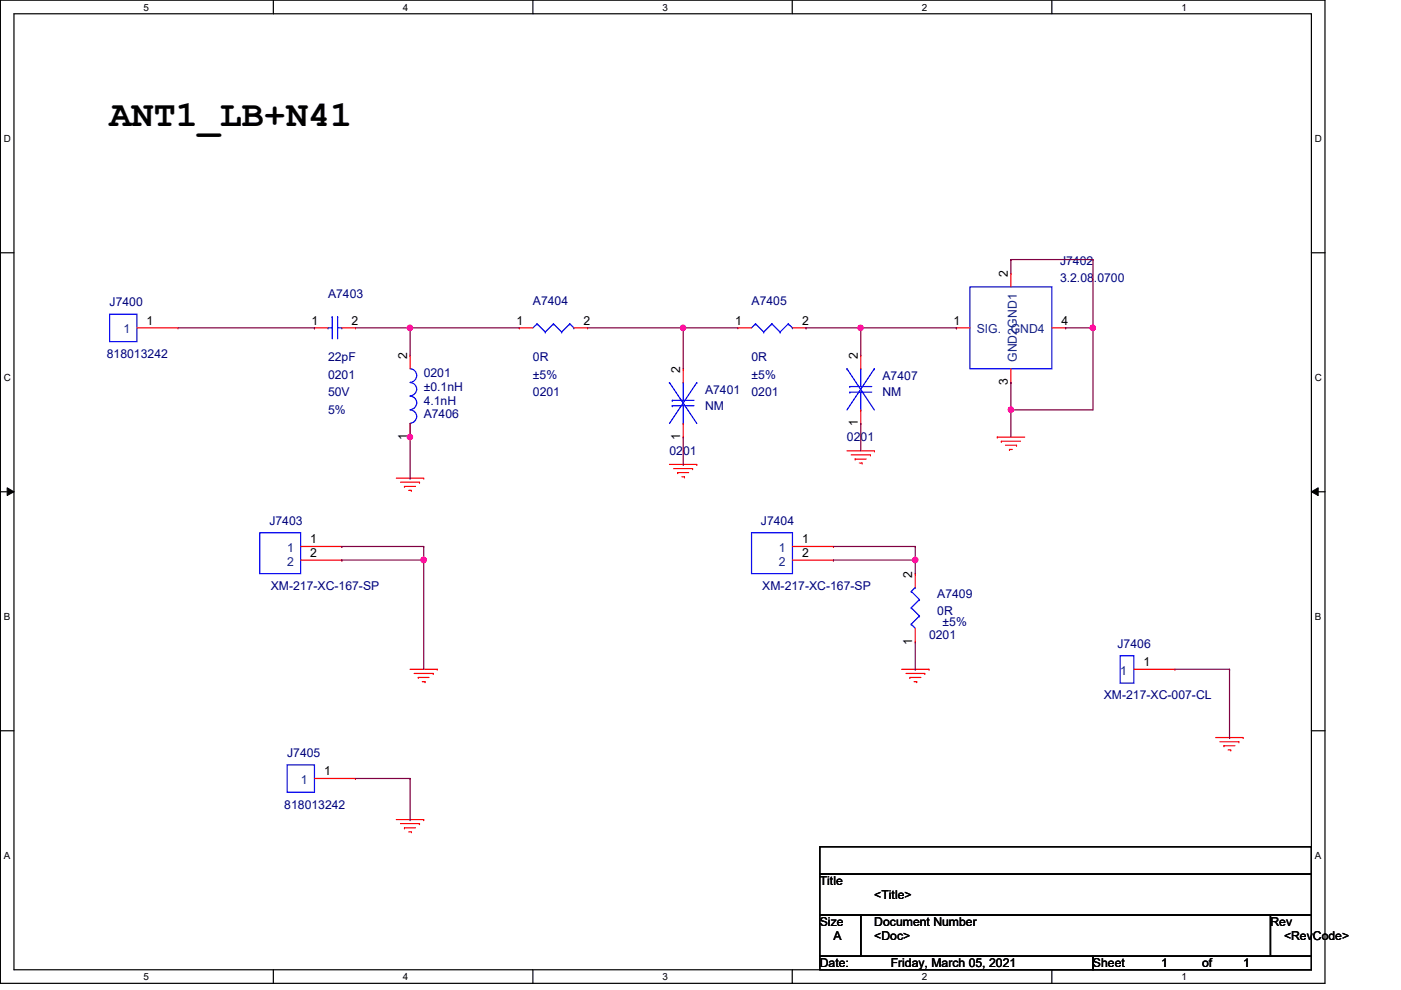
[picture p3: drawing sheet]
<svg xmlns="http://www.w3.org/2000/svg" width="297mm" height="210mm" viewBox="0 0 297 210" stroke-linecap="round" stroke-linejoin="round" font-family="sans-serif">
<path d="M.1 0h280.8v208.5h-280.8zM3 2.9h275v202.7h-275z" fill="none" stroke="#000" stroke-width=".25"/>
<g fill="#fff">
<path d="M30.4 .3h1.2v2.4h-1.2z"/>
<path d="M30.4 205.9h1.2v2.3h-1.2z"/>
</g>
<path d="M58 0v2.9M58 205.6v2.9" fill="none" stroke="#000" stroke-width=".25"/>
<g fill="#fff">
<path d="M85.4 .3h1.2v2.4h-1.2z"/>
<path d="M85.4 205.9h1.2v2.3h-1.2z"/>
</g>
<path d="M113 0v2.9M113 205.6v2.9" fill="none" stroke="#000" stroke-width=".25"/>
<g fill="#fff">
<path d="M140.5 .3h1.1v2.4h-1.1z"/>
<path d="M140.5 205.9h1.1v2.3h-1.1z"/>
</g>
<path d="M168 0v2.9M168 205.6v2.9" fill="none" stroke="#000" stroke-width=".25"/>
<g fill="#fff">
<path d="M195.4 .3h1.2v2.4h-1.2z"/>
<path d="M195.4 205.9h1.2v2.3h-1.2z"/>
</g>
<path d="M223 0v2.9M223 205.6v2.9" fill="none" stroke="#000" stroke-width=".25"/>
<g fill="#fff">
<path d="M250.5 .3h1.1v2.4h-1.1z"/>
<path d="M250.5 205.9h1.1v2.3h-1.1z"/>
<path d="M.8 28.2h1.5v2.4h-1.5z"/>
<path d="M278.8 28.2h1.4v2.4h-1.4z"/>
<path d="M.8 78.9h1.5v2.3h-1.5z"/>
<path d="M278.8 78.9h1.4v2.3h-1.4z"/>
</g>
<path d="M.1 53.6h2.9M278 53.6h2.9" fill="none" stroke="#000" stroke-width=".25"/>
<g fill="#fff">
<path d="M.8 129.6h1.4v2.3h-1.4z"/>
<path d="M278.8 129.6h1.3v2.3h-1.3z"/>
</g>
<path d="M.1 104.3h2.9M278 104.3h2.9" fill="none" stroke="#000" stroke-width=".25"/>
<path d="M1.5 103.4l1.5 .9-1.5 .8zM278 104.3l1.5-.9v1.7z" fill="#000"/>
<path d="M1.5 103.4l1.5 .9-1.5 .8zM278 104.3l1.5-.9v1.7z" fill="none" stroke="#000" stroke-width=".21"/>
<g fill="#fff">
<path d="M.8 180.3h1.4v2.3h-1.4z"/>
<path d="M278.8 180.3h1.3v2.3h-1.3z"/>
</g>
<path d="M.1 154.9h2.9M278 154.9h2.9M173.8 179.5h104.2v5.8h-104.2zM173.8 185.3h104.2v8.7h-104.2zM173.8 194h8.7v8.7h-8.7zM182.5 194h86.9v8.7h-86.9zM269.4 194h8.6v8.7h-8.6zM173.8 202.7h57.9v2.9h-57.9zM231.7 202.7h46.3v2.9h-46.3z" fill="none" stroke="#000" stroke-width=".25"/>
<g fill="none" stroke="#f00" stroke-width=".25">
<path d="M214.3 58h.1M214.3 58v2.8M29 69.5h8.7M37.7 69.5h.1M66.7 69.5h.1M66.7 69.5h2.9M72.5 69.5h2.8M75.3 69.5h.1M86.9 75.3h.1M86.9 75.3v2.9M110.1 69.5h.1M110.1 69.5h2.9"/>
<path d="M121.7 69.5h2.9M124.6 69.5h.1M144.9 78.2h.1M144.9 78.2v2.9M156.4 69.5h.1M156.4 69.5h2.9M168 69.5h2.9M170.9 69.5h.1M182.5 75.3h.1M182.5 75.3v2.9M202.8 69.5h.1M202.8 69.5h2.9"/>
<path d="M214.3 78.2v2.9M223 69.5h2.9M225.9 69.5h.1M86.9 92.7h.1M86.9 89.8v2.9M141.9 98.5h5.8M142.8 99.4h4.1M144.9 92.7h.1M144.9 89.8v2.9M146.9 99.4h.1M147.7 98.5h.1M179.6 95.6h5.8"/>
<path d="M180.5 96.4h4M181.3 97.3h.1M181.3 97.3h2.3M182.2 98.2h.6M182.5 89.8h.1M182.5 86.9v2.9M182.8 98.2h.1M184.5 96.4h.1M185.4 95.6h.1M211.5 92.7h.1M211.5 92.7h5.8M212.3 93.6h.1"/>
<path d="M212.3 93.6h4.1M213.2 94.4h2.3M214 95.3h.1M214 95.3h.6M214.3 81.1h.1M215.5 94.4h.1M63.8 115.9h8.7M63.8 118.7h8.7M72.5 115.9h.1M72.5 118.7h.1M84 101.4h5.8M84.9 102.2h4"/>
<path d="M85.8 103.1h.1M85.8 103.1h2.3M86.7 104h.5M87.2 104h.1M88.9 102.2h.1M89.8 101.4h.1M143.7 100.2h.1M143.7 100.2h2.3M144.6 101.1h.5M145.1 101.1h.1M168 115.9h8.7M168 118.7h8.7"/>
<path d="M176.7 115.9h.1M176.7 118.7h.1M194.1 136.1h.1M194.1 121.6h.1M194.1 121.6v2.9M194.1 133.2v2.9M86.9 141.9h5.8M87.8 142.8h4.1M88.7 143.6h.1M88.7 143.6h2.3M89.5 144.5h.6M90.1 144.5h.1"/>
<path d="M91.9 142.8h.1M92.7 141.9h.1M191.2 141.9h5.8M192.1 142.8h4M192.9 143.6h.1M192.9 143.6h2.3M193.8 144.5h.5M194.3 144.5h.1M196.1 142.8h.1M197 141.9h.1M240.4 141.9h8.7M249.1 141.9h.1"/>
<path d="M257.8 156.4h5.8M258.7 157.3h4M259.5 158.1h.1M259.5 158.1h2.3M260.4 159h.5M260.9 159h.1M262.7 157.3h.1M263.6 156.4h.1M66.7 165.1h8.6M75.3 165.1h.1M84 173.8h5.8M84.9 174.6h4"/>
<path d="M85.8 175.5h.1M85.8 175.5h2.3M86.7 176.4h.5M87.2 176.4h.1M88.9 174.6h.1M89.8 173.8h.1"/>
</g>
<g fill="none" stroke="#00f" stroke-width=".25">
<path d="M23.2 66.6h5.8v5.8h-5.8zM69.6 69.5h.1M69.6 69.5h.8M70.4 67.2h.1M70.4 67.2v4.6M71.6 67.2h.1M71.6 67.2v4.6M71.6 69.5h.9M72.5 69.5h.1M86.9 78.2a1.44 1.44 0 0 1 1.4 1.4 1.44 1.44 0 0 1-1.4 1.5M113.9 68.7h.1M113.9 68.7l-.9 .8"/>
<path d="M113.9 68.7l1.7 1.7M115.6 70.4h.1M117.3 68.7h.1M117.3 68.7l-1.7 1.7M117.3 68.7l1.8 1.7M119.1 70.4h.1M120.8 68.7h.1M120.8 68.7l-1.7 1.7M120.8 68.7l.9 .8M121.7 69.5h.1M160.2 68.7h.1M160.2 68.7l-.9 .8"/>
<path d="M160.2 68.7l1.7 1.7M161.9 70.4h.1M163.7 68.7h.1M163.7 68.7l-1.8 1.7M163.7 68.7l1.7 1.7M165.4 70.4h.1M167.1 68.7h.1M167.1 68.7l-1.7 1.7M167.1 68.7l.9 .8M168 69.5h.1M179.6 78.2h.1M179.6 78.2l5.8 8.7"/>
<path d="M182.5 78.2h.1M182.5 78.2v3.8M185.4 78.2h.1M185.4 78.2l-5.8 8.7M205.7 60.8h17.3v17.4h-17.3zM86.9 86.9a1.42 1.42 0 0 1 1.4 1.4 1.42 1.42 0 0 1-1.4 1.4M86.9 84a1.44 1.44 0 0 1 1.4 1.4 1.44 1.44 0 0 1-1.4 1.5M86.9 81.1a1.42 1.42 0 0 1 1.4 1.4 1.42 1.42 0 0 1-1.4 1.4M141.9 81.1h.1M141.9 81.1l5.8 8.7M142.5 86h.1M142.5 84.9h.1"/>
<path d="M142.5 86h4.6M142.5 84.9h4.6M144.9 89.8h.1M144.9 81.1h.1M144.9 81.1v3.8M144.9 86v3.8M147.7 81.1h.1M147.7 81.1l-5.8 8.7M180.2 83.1h.1M180.2 82h.1M180.2 83.1h4.6M180.2 82h4.6"/>
<path d="M182.5 86.9h.1M182.5 83.1v3.8M55.1 112.9h8.7v8.7h-8.7zM159.3 112.9h8.7v8.7h-8.7zM193.2 132.3h.1M193.2 128.9h.1M193.2 125.4h.1M193.2 132.3l.9 .9M193.2 128.9l1.7 1.7M193.2 125.4l1.7 1.7M194.1 124.5h.1M194.1 124.5l-.9 .9"/>
<path d="M194.9 130.6h.1M194.9 127.1h.1M194.9 130.6l-1.7 1.7M194.9 127.1l-1.7 1.8M237.5 139h2.9v5.8h-2.9zM60.9 162.2h5.8v5.8h-5.8z"/>
</g>
<path d="M214.3 55h.1M214.3 55v3M214.3 55h17.4M231.7 55h.1M231.7 55v14.5M37.7 69.5h29M66.7 69.5h.1M75.3 69.5h34.8M86.9 69.5h.1" fill="none" stroke="#800040" stroke-width=".25"/>
<circle cx="86.9" cy="69.5" r=".56" fill="#f0f"/>
<circle cx="86.9" cy="69.5" r=".56" fill="none" stroke="#f0f" stroke-width=".25"/>
<path d="M86.9 69.5h.1M86.9 69.5v5.8M124.6 69.5h20.3M144.9 69.5h.1" fill="none" stroke="#800040" stroke-width=".25"/>
<circle cx="144.8" cy="69.5" r=".56" fill="#f0f"/>
<circle cx="144.8" cy="69.5" r=".56" fill="none" stroke="#f0f" stroke-width=".25"/>
<path d="M144.9 69.5h.1M144.9 69.5v8.7M144.9 69.5h11.5M170.9 69.5h.1M170.9 69.5h11.6" fill="none" stroke="#800040" stroke-width=".25"/>
<circle cx="182.4" cy="69.5" r=".56" fill="#f0f"/>
<circle cx="182.4" cy="69.5" r=".56" fill="none" stroke="#f0f" stroke-width=".25"/>
<path d="M182.5 69.5h.1M182.5 69.5h20.3M182.5 69.5v5.8M202.8 69.5h.1M225.9 69.5h.1M225.9 69.5h5.8M231.7 69.5h.1M231.7 69.5v17.4" fill="none" stroke="#800040" stroke-width=".25"/>
<circle cx="231.7" cy="69.5" r=".56" fill="#f0f"/>
<circle cx="231.7" cy="69.5" r=".56" fill="none" stroke="#f0f" stroke-width=".25"/>
<path d="M214.3 81.1h.1M214.3 86.9h.1M214.3 81.1v11.6M214.3 86.9h17.4" fill="none" stroke="#800040" stroke-width=".25"/>
<circle cx="214.3" cy="86.9" r=".56" fill="#f0f"/>
<circle cx="214.3" cy="86.9" r=".56" fill="none" stroke="#f0f" stroke-width=".25"/>
<path d="M86.9 92.7h.1M86.9 89.8v11.6M182.5 89.8h.1M182.5 89.8v5.8M86.9 101.4h.1" fill="none" stroke="#800040" stroke-width=".25"/>
<circle cx="86.9" cy="92.7" r=".56" fill="#f0f"/>
<circle cx="86.9" cy="92.7" r=".56" fill="none" stroke="#f0f" stroke-width=".25"/>
<path d="M144.9 98.5h.1M144.9 92.7v5.8M72.5 115.9h.1M72.5 118.7h.1M72.5 115.9h17.3M89.8 115.9h.1M89.8 115.9v2.8h-17.3M176.7 115.9h17.4M194.1 115.9h.1M194.1 118.7h.1M194.1 115.9v2.8" fill="none" stroke="#800040" stroke-width=".25"/>
<circle cx="89.8" cy="118.7" r=".57" fill="#f0f"/>
<circle cx="89.8" cy="118.7" r=".57" fill="none" stroke="#f0f" stroke-width=".25"/>
<path d="M89.8 118.7h.1M89.8 118.7v23.2M176.7 118.7h.1M176.7 118.7h17.4" fill="none" stroke="#800040" stroke-width=".25"/>
<circle cx="194" cy="118.7" r=".56" fill="#f0f"/>
<circle cx="194" cy="118.7" r=".56" fill="none" stroke="#f0f" stroke-width=".25"/>
<path d="M194.1 118.7h.1M194.1 118.7v2.9M194.1 136.1v5.8M194.1 141.9h.1M249.1 141.9h11.6M260.7 141.9h.1M260.7 156.4h.1M260.7 141.9v14.5M75.3 165.1h11.6M86.9 165.1h.1M86.9 173.8h.1M86.9 165.1v8.7" fill="none" stroke="#800040" stroke-width=".25"/>
<circle cx="86.9" cy="69.5" r=".56" fill="#f0f"/>
<circle cx="86.9" cy="69.5" r=".56" fill="none" stroke="#f0f" stroke-width=".25"/>
<circle cx="144.8" cy="69.5" r=".56" fill="#f0f"/>
<circle cx="144.8" cy="69.5" r=".56" fill="none" stroke="#f0f" stroke-width=".25"/>
<circle cx="182.4" cy="69.5" r=".56" fill="#f0f"/>
<circle cx="182.4" cy="69.5" r=".56" fill="none" stroke="#f0f" stroke-width=".25"/>
<circle cx="231.7" cy="69.5" r=".56" fill="#f0f"/>
<circle cx="231.7" cy="69.5" r=".56" fill="none" stroke="#f0f" stroke-width=".25"/>
<circle cx="214.3" cy="86.9" r=".56" fill="#f0f"/>
<circle cx="214.3" cy="86.9" r=".56" fill="none" stroke="#f0f" stroke-width=".25"/>
<circle cx="86.9" cy="92.7" r=".56" fill="#f0f"/>
<circle cx="86.9" cy="92.7" r=".56" fill="none" stroke="#f0f" stroke-width=".25"/>
<circle cx="89.8" cy="118.7" r=".57" fill="#f0f"/>
<circle cx="89.8" cy="118.7" r=".57" fill="none" stroke="#f0f" stroke-width=".25"/>
<circle cx="194" cy="118.7" r=".56" fill="#f0f"/>
<circle cx="194" cy="118.7" r=".56" fill="none" stroke="#f0f" stroke-width=".25"/>
<text font-size="7.8" x="23.2" y="26.8">ANT1_LB+N41</text>
<g font-size="2.6">
<text x="213.7" y="58.8" transform="rotate(-90 213.7 58.8)">2</text>
<text x="31.1" y="68.9">1</text>
<text x="66.1" y="68.9">1</text>
<text x="74.5" y="68.9">2</text>
<text x="109.5" y="68.9">1</text>
<text x="123.7" y="68.9">2</text>
<text x="155.9" y="68.9">1</text>
<text x="170" y="68.9">2</text>
<text x="202.2" y="68.9">1</text>
<text x="225" y="68.9">4</text>
<text x="86.3" y="76.2" transform="rotate(-90 86.3 76.2)">2</text>
<text x="181.9" y="76.2" transform="rotate(-90 181.9 76.2)">2</text>
<text x="144.2" y="79.1" transform="rotate(-90 144.2 79.1)">2</text>
<text x="213.7" y="81.7" transform="rotate(-90 213.7 81.7)">3</text>
<text x="86.3" y="93.3" transform="rotate(-90 86.3 93.3)">1</text>
<text x="144.2" y="93.3" transform="rotate(-90 144.2 93.3)">1</text>
<text x="181.9" y="90.4" transform="rotate(-90 181.9 90.4)">1</text>
<text x="65.8" y="115.2">1</text>
<text x="65.8" y="118.1">2</text>
<text x="170" y="115.2">1</text>
<text x="170" y="118.1">2</text>
<text x="193.4" y="122.5" transform="rotate(-90 193.4 122.5)">2</text>
<text x="193.4" y="136.7" transform="rotate(-90 193.4 136.7)">1</text>
<text x="242.4" y="141.3">1</text>
<text x="68.7" y="164.4">1</text>
<text x="173.8" y="187.7">Title</text>
<text x="185.4" y="190.6">&lt;Title&gt;</text>
<text x="173.8" y="196.3">Size</text>
<text x="185.4" y="196.3">Document Number</text>
<text x="269.4" y="196.3">Rev</text>
<text x="176.7" y="199.3">A</text>
<text x="185.4" y="199.3">&lt;Doc&gt;</text>
<text x="272.2" y="199.3">&lt;RevCode&gt;</text>
<text x="173.8" y="205.1">Date:</text>
<text x="188.8" y="205.1">Friday, March 05, 2021</text>
<text x="231.7" y="205.1">Sheet</text>
<text x="246.2" y="205.1">1</text>
<text x="254.9" y="205.1">of</text>
<text x="263.6" y="205.1">1</text>
</g>
<g font-size="2.6" fill="#000080">
<text x="224.7" y="56.2">J7402</text>
<text x="224.7" y="59.7">3.2.08.0700</text>
<text x="23.2" y="64.9">J7400</text>
<text x="69.6" y="63.2">A7403</text>
<text x="113" y="64.6">A7404</text>
<text x="159.3" y="64.6">A7405</text>
<text x="22.6" y="75.9">818013242</text>
<text x="69.6" y="76.5">22pF</text>
<text x="113" y="76.5">0R</text>
<text x="159.3" y="76.5">0R</text>
<text x="69.6" y="80.3">0201</text>
<text x="69.6" y="84">50V</text>
<text x="89.8" y="82.8">±0.1nH</text>
<text x="89.8" y="80">0201</text>
<text x="113" y="80.3">±5%</text>
<text x="113" y="84">0201</text>
<text x="149.5" y="83.4">A7401</text>
<text x="159.3" y="80.3">±5%</text>
<text x="159.3" y="84">0201</text>
<text x="187.1" y="80.5">A7407</text>
<text x="187.1" y="84">NM</text>
<text x="69.6" y="87.8">5%</text>
<text x="89.8" y="88.6">A7406</text>
<text x="89.8" y="85.8">4.1nH</text>
<text x="149.5" y="86.9">NM</text>
<text x="179.6" y="93.6">0201</text>
<text x="141.9" y="96.5">0201</text>
<text x="57.1" y="111.2">J7403</text>
<text x="161.3" y="111.2">J7404</text>
<text x="57.4" y="125.1">XM-217-XC-167-SP</text>
<text x="161.6" y="125.1">XM-217-XC-167-SP</text>
<text x="198.7" y="126.9">A7409</text>
<text x="198.7" y="130.3">0R</text>
<text x="197" y="135.6">0201</text>
<text x="199.9" y="132.7">±5%</text>
<text x="236.9" y="137.3">J7406</text>
<text x="234" y="148.3">XM-217-XC-007-CL</text>
<text x="60.9" y="160.4">J7405</text>
<text x="60.3" y="171.4">818013242</text>
</g>
<g font-size="2.6" fill="#004080">
<text x="26.2" y="70.7">1</text>
<text x="207.1" y="70.7">SIG.</text>
<text x="214.3" y="70.7">GND4</text>
<text x="215.6" y="76.8" transform="rotate(-90 215.6 76.8)">GND2GND1</text>
<text x="60.9" y="117.1">1</text>
<text x="60.9" y="119.9">2</text>
<text x="165.1" y="117.1">1</text>
<text x="165.1" y="119.9">2</text>
<text x="237.5" y="143.1">1</text>
<text x="63.8" y="166.2">1</text>
</g>
<g font-size="2.1">
<text x="30.4" y="2.2">5</text>
<text x="85.4" y="2.2">4</text>
<text x="140.5" y="2.2">3</text>
<text x="195.4" y="2.2">2</text>
<text x="250.5" y="2.2">1</text>
<text x=".8" y="30.1">D</text>
<text x="278.8" y="30.1">D</text>
<text x=".8" y="80.8">C</text>
<text x="278.8" y="80.8">C</text>
<text x=".8" y="131.5">B</text>
<text x="278.8" y="131.5">B</text>
<text x=".8" y="182.2">A</text>
<text x="278.8" y="182.2">A</text>
<text x="30.4" y="207.8">5</text>
<text x="85.4" y="207.8">4</text>
<text x="140.5" y="207.8">3</text>
<text x="195.4" y="207.8">2</text>
<text x="250.5" y="207.8">1</text>
</g>
</svg>
